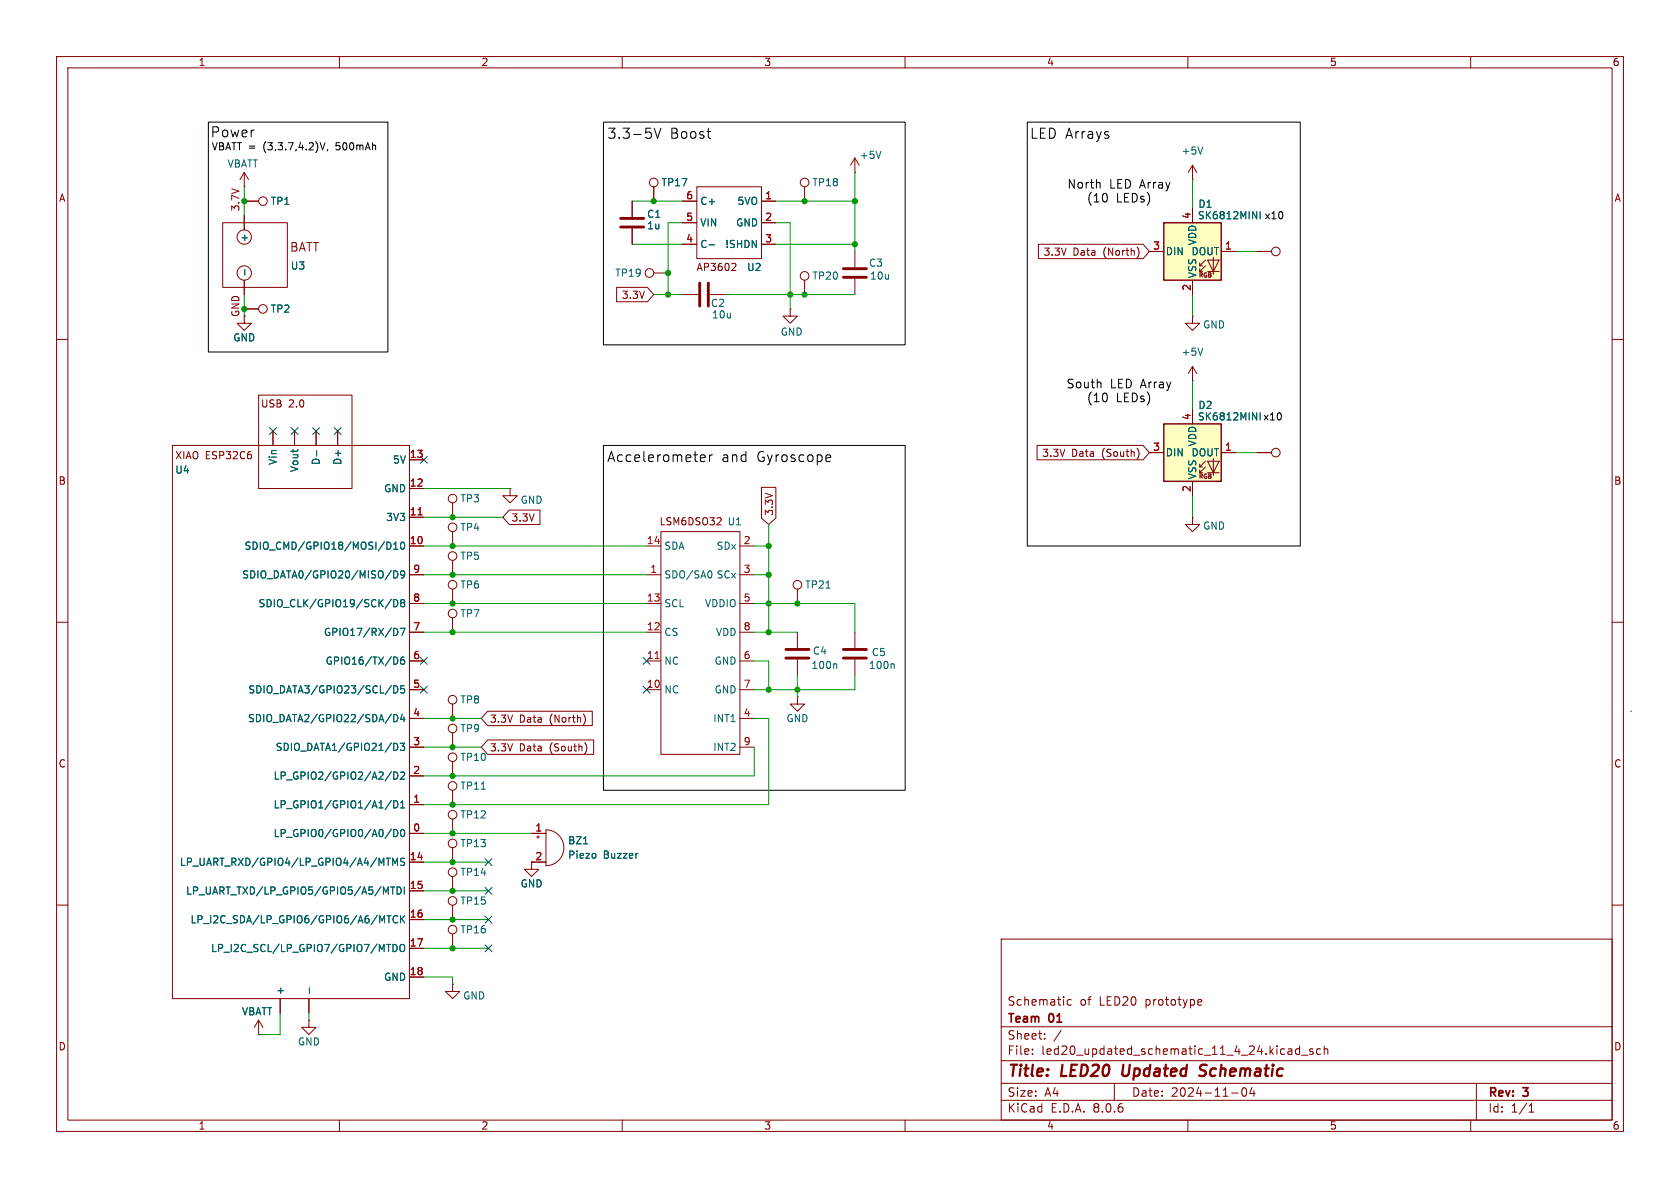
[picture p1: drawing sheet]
<svg xmlns="http://www.w3.org/2000/svg" width="297mm" height="210mm" viewBox="0 0 297 210" stroke-linecap="round" stroke-linejoin="round" font-family="sans-serif">
<g fill="none" stroke="#840000" stroke-width=".18">
<path d="M10 10h277v190h-277zM12 12h273v186h-273zM60 10v2M110 10v2M160 10v2M210 10v2M260 10v2M39.4 39.4h11.4v11.4h-11.4zM43.2 38.1v2.5M10 60h2M43.2 49.5v2.6M115.6 48.3h2.5"/>
<path d="M285 60h2M210.8 91.4v1.3h1.3l-1.3 1.3-1.3-1.3h1.3M210.8 91.4h.1M10 110h2M285 110h2M10 160h2M80 154.9v2.6M285 160h2M80 165.1v2.5M177 166h108v32h-108zM189.4 176.8l-.4-.1-.3 .3v.4l.1 .2h.6M212 176.7l.4 .1 .1 .3-.8 .1"/>
<path d="M212.4 177.6l-.4 .1M60 198v2M110 198v2M160 198v2M177 194.5h108M177 191.5h108M177 187.5h108M177 181.5h108M182.5 186.3v.1M182.5 185.5v.1M184.7 183.6v.1M184.7 182.8v.1"/>
<path d="M187.6 182.1l-1.3 2M197 191.5v3M210 198v2M217.7 193.2h1.2M219.7 192.4l.2-.1a.81 .81 0 0 1 .6 .6 .81 .81 0 0 1-.3 .8l-.2 .1a.81 .81 0 0 1-.3-1.4zM221.3 192.2l-.3 1.1h.9M221.7 192.8v1M228.2 185.4l.2 .2v.8M228.4 186.3l-.5 .1M228.4 185.8h-.5M229.7 185.5l-.4-.1-.3 .3v.4l.2 .2h.5M229.7 184.9v1.5"/>
<path d="M230.1 186.5h1.1M232.1 185.5l-.4-.1-.2 .2 .1 .2 .5 .2v.3h-.6M233.5 185.5l-.5-.1-.3 .3v.4l.2 .2h.6M234.1 185.5l.2-.1 .4 .1v.9M234.1 184.9v1.5M260 198v2M261 191.5v6.5M270.3 196.6h.9M270.3 195.5l.4-.4v1.5"/>
<circle cx="43.2" cy="41.9" r="1.27"/>
<circle cx="43.2" cy="48.3" r="1.27"/>
<circle cx="114.8" cy="48.3" r=".76"/>
<circle cx="80" cy="154.2" r=".76"/>
<circle cx="80" cy="164.3" r=".76"/>
</g>
<path d="M198.6 188.2l-.2 1.6 .3 .4M213 190a.85 .85 0 0 1-1 .1M213.1 188.2l-.7 .1a.46 .46 0 0 0-.3 .5 .46 .46 0 0 0 .4 .4l.5 .2" fill="none" stroke="#840000" stroke-width=".4"/>
<path d="M43.3 47.7v.9" fill="none" stroke="#006464" stroke-width=".18"/>
<path d="M205.7 74.9h10.2v10.2h-10.2z" fill="#ffffc2"/>
<g fill="none" stroke="#840000" stroke-width=".18">
<path d="M43.2 33h.1M43.2 30.5l-.8 1.3M43.2 30.5v2.5M43.2 30.5l.7 1.3M43.2 35.6h2.5M111.8 35.6v2.8M210.8 31.8h.1M210.8 29.2v2.6M210.8 29.2l-.7 1.3M210.8 29.2l.8 1.3M43.2 55.9v1.3h1.2l-1.2 1.2-1.3-1.2h1.3M43.2 54.6h2.5"/>
<path d="M111.8 40.4v2.8M210.8 55.9v1.3h1.3l-1.3 1.2-1.3-1.2h1.3M210.8 55.9h.1M210.8 72.4v2.5M80 99.1v2.5M114.3 96.5h2.5M116.8 94h14v39.4h-14zM126.7 92.8h.8M127.4 91.6v.5M130.8 96.5h2.5M203.2 80h2.5M210.8 85.1v2.5"/>
<path d="M212.1 83.6h.5M212.1 82.6h.5M213.1 82.6l-1 1v-.5M213.1 81.5l-1 1.1v-.6M213.5 81.5h2l-1 2.1zM213.5 83.6h2M214.5 81v3.1M215.9 80h2.5M222.2 80h2.6M80 104.1v2.6M80 109.2v2.6M114.3 101.6h2.5"/>
<path d="M114.3 116.8h2.5M114.3 111.8h2.5M114.3 106.7h2.5M130.8 101.6h2.5M130.8 116.8h2.5M130.8 111.8h2.5M130.8 106.7h2.5M141 104.1v2.6M141 111.8v2.8M141 116.6v2.8M151.1 111.8v2.8M151.1 116.6v2.8"/>
<path d="M114.3 121.9h2.5M130.8 121.9h2.5M130.8 127h2.5M130.8 132.1h2.5M141 123.2v1.3h1.2l-1.2 1.2-1.3-1.2h1.3M141 123.2h.1"/>
<circle cx="46.5" cy="35.6" r=".76"/>
<circle cx="46.5" cy="54.6" r=".76"/>
<circle cx="80" cy="98.3" r=".76"/>
<circle cx="225.6" cy="80" r=".76"/>
<circle cx="80" cy="103.4" r=".76"/>
<circle cx="80" cy="108.5" r=".76"/>
<circle cx="141" cy="103.4" r=".76"/>
</g>
<path d="M205.7 74.9h10.2v10.2h-10.2z" fill="none" stroke="#840000" stroke-width=".25"/>
<path d="M212.6 26l-.4 1.2M221.4 73l.8 1.2v-1.2M125.6 100.9a.79 .79 0 0 1 0 1.3M146 104h.8M147.7 117.3l.2 .2v.7M157.9 117.3l.2 .2v.7" fill="none" stroke="#006464" stroke-width=".18"/>
<path d="M109.7 38.6h4.1M109.7 40.1h4.1M138.9 114.8h4.1M138.9 116.3h4.1M149.1 114.8h4.1M149.1 116.3h4.1" fill="none" stroke="#840000" stroke-width=".51"/>
<path d="M115.8 116.4h.7" fill="none" stroke="#a90000" stroke-width=".18"/>
<path d="M205.7 39.4h10.2v10.1h-10.2z" fill="#ffffc2"/>
<g fill="none" stroke="#840000" stroke-width=".18">
<path d="M43.2 35.6h2.5M43.2 38.1v2.5M111.8 35.6v2.8M115.6 33v2.6M120.6 35.6h2.6M120.6 39.4h2.6M123.2 33h11.4v12.7h-11.4zM134.6 35.6h2.6M134.6 39.4h2.6M142.2 33v2.6M151.1 30.5h.1M151.1 27.9l-.7 1.3"/>
<path d="M151.1 27.9v2.6M151.1 27.9l.8 1.3M210.8 36.8v2.6M43.2 49.5v2.6M43.2 54.6h2.5M109 50.8h5.5l1.1 1.3-1.1 1.2h-5.5zM111.8 40.4v2.8M120.6 52.1h2.8M120.6 43.2h2.6M125.5 52.1h2.8M129.9 46.6l.2 .2-.1 .3-.7 .7h.8M134.6 43.2h2.6"/>
<path d="M139.7 54.6v1.3h1.3l-1.3 1.3-1.3-1.3h1.3M139.7 54.6h.1M142.2 49.5v2.6M151.1 44.5v2.7M151.1 49.3v2.8M183.6 43.2h18.5l1.1 1.3-1.1 1.2h-18.5zM201.1 43.7a1.49 1.49 0 0 1 0 1.8M203.2 44.5h2.5M210.8 49.5v2.6M212.1 48h.5M212.1 47h.5M213.1 47l-1 1v-.5"/>
<path d="M213.1 46l-1 1v-.5M213.5 46h2l-1 2zM213.5 48h2M214.5 45.5v3M215.9 44.5h2.5M222.2 44.5h2.6M30.5 78.7h41.9v97.8h-41.9zM45.7 69.9h16.5v16.5h-16.5zM48.3 76.2v2.5M52.1 76.2v2.5M55.9 76.2v2.5M59.7 76.2v2.5"/>
<path d="M183.3 78.7h18.8l1.1 1.3-1.1 1.3h-18.8zM201.2 79.5l.2 .6-.2 .8M210.8 67.3h.1M210.8 64.8v2.5M210.8 72.4v2.5M210.8 64.8l-.7 1.2M210.8 64.8l.8 1.2M72.4 96.5h2.5M72.4 91.4h2.5M72.4 86.4h2.5M72.4 81.3h2.5M80 88.9v2.5"/>
<path d="M80 94v2.5M90 90.2h5.5v2.5h-5.5l-1.1-1.3zM90.2 86.4v1.2h1.2l-1.2 1.3-1.3-1.3h1.3M90.2 86.4h.1M134.6 86.2h2.6v5.4l-1.3 1.1-1.3-1.1zM203.2 80h2.5M210.8 85.1v2.5M215.9 80h2.5M222.2 80h2.6M72.4 116.8h2.5M72.4 111.8h2.5M72.4 106.7h2.5"/>
<path d="M72.4 101.6h2.5M72.4 137.2h2.5M72.4 132.1h2.5M72.4 127h2.5M72.4 121.9h2.5M80 124.5v2.5M80 129.5v2.6M80 134.6v2.6M80 139.7v2.5M86.2 125.7h18.5v2.6h-18.5l-1.1-1.3zM86.2 130.8h18.8v2.6h-18.8l-1.1-1.3zM103.2 126.3a1.49 1.49 0 0 1 0 1.8"/>
<path d="M103.6 131.5l.1 .6-.1 .9M72.4 147.3h2.5M72.4 152.4h2.5M72.4 142.2h2.5M72.4 157.5h2.5M80 144.8v2.5M80 149.9v2.5M94 147.3h2.5M94.9 148h.5M95.1 147.7v.5M96.5 152.4h-2.5v1.3h1.2l-1.2 1.2-1.3-1.2h1.3M96.5 146.7a3.2 3.2 0 0 1 3.2 3.2 3.2 3.2 0 0 1-3.2 3.1z"/>
<path d="M49.5 176.5v2.6M54.6 176.5v2.6M72.4 162.6h2.5M72.4 167.6h2.5M72.4 172.7h2.5M80 174v1.3h1.3l-1.3 1.2-1.3-1.2h1.3M80 174h.1M80 160v2.6M45.7 182.9h.1M45.7 180.3l-.7 1.3M45.7 180.3v2.6M45.7 180.3l.8 1.3"/>
<path d="M54.6 180.3v1.3h1.3l-1.3 1.3-1.3-1.3h1.3M54.6 180.3h.1"/>
<circle cx="115.6" cy="32.3" r=".76"/>
<circle cx="142.2" cy="32.3" r=".76"/>
<circle cx="142.2" cy="48.8" r=".76"/>
<circle cx="225.6" cy="44.4" r=".76"/>
<circle cx="80" cy="93.2" r=".76"/>
<circle cx="80" cy="88.1" r=".76"/>
<circle cx="80" cy="123.7" r=".76"/>
<circle cx="80" cy="138.9" r=".76"/>
<circle cx="80" cy="133.9" r=".76"/>
<circle cx="80" cy="128.8" r=".76"/>
<circle cx="80" cy="149.1" r=".76"/>
<circle cx="80" cy="159.3" r=".76"/>
<circle cx="80" cy="144" r=".76"/>
</g>
<path d="M205.7 39.4h10.2v10.1h-10.2z" fill="none" stroke="#840000" stroke-width=".25"/>
<g fill="none" stroke="#006464" stroke-width=".18">
<path d="M155.7 26.7l-.4 1.3M221.4 37.4l.8 1.3v-1.3M222.8 37.4v1.3M43.3 47.7v.9M125.4 43.3h.9M56 79.7v.9M212.6 61.5l-.4 1.3M221.4 73l.8 1.2v-1.2M68.4 95.8a.64 .64 0 0 1 .7 .7 .64 .64 0 0 1-.7 .6M69.6 97.1h.7M69.6 96.2l.4-.4v1.3M70.9 96l.2-.2a.68 .68 0 0 1 .5 .7 .68 .68 0 0 1-.5 .6l-.2-.1-.1-.4z"/>
<path d="M69.2 105.9l-1.1 1.7M69.2 100.8l-1.1 1.7M69.6 100.9a.64 .64 0 0 1 .7 .6 .64 .64 0 0 1-.7 .7zM69.6 106a.64 .64 0 0 1 .7 .6 .64 .64 0 0 1-.7 .7zM69.6 111.1a.64 .64 0 0 1 .7 .6 .64 .64 0 0 1-.7 .6M69.9 116.1a.68 .68 0 0 1 .4 .7 .68 .68 0 0 1-.4 .6M70.8 111.1h.8l-.5 1.2M71.1 106.5l-.3-.2 .3-.3h.2l.2 .2-.2 .3M71.1 106.5l-.3 .3 .1 .3 .2 .2 .3-.1 .1-.2v-.2l-.2-.3M71.1 106.5h.2M71.4 116.1l-.3 .1a.86 .86 0 0 0 0 1.2l.4-.1v-.4l-.2-.3-.4 .1-.1 .2M71.5 101.5l-.2 .2-.4-.1-.1-.1 .1-.5 .4-.1 .2 .1a.84 .84 0 0 1-.3 1.2h-.3"/>
<path d="M69.2 136.4l-1.1 1.6M69.2 126.2l-1.1 1.7M69.2 121.2l-1.1 1.6M69.6 121.2a.64 .64 0 0 1 .7 .7 .64 .64 0 0 1-.7 .6zM69.6 126.3a.64 .64 0 0 1 .7 .6 .64 .64 0 0 1-.7 .7zM69.6 136.5a.64 .64 0 0 1 .7 .6 .64 .64 0 0 1-.7 .6zM69.6 131.4a.64 .64 0 0 1 .7 .6 .64 .64 0 0 1-.7 .7M70.8 131.4h.7l-.4 .5 .4 .1v.5l-.2 .2-.5-.2M70.8 136.6l.5-.1 .2 .3-.7 .9h.7M71.1 126.2l-.3 1h.8M71.4 126.7v.9M71.5 121.2h-.6l-.1 .6 .2-.1 .4 .1 .1 .2v.4l-.2 .1-.5-.1"/>
<path d="M85.1 139.5h.7M67.8 156.8l.4 .9 .4-.9v1.3M68.3 151.7h.7M68.6 151.7v1.3M69.1 156.8h.7M69.2 146.6l-1.1 1.6M69.2 141.5l-1.1 1.6M69.4 153v-1.3l.4 .9 .5-.9v1.3M69.4 156.8v1.3M69.6 141.5a.64 .64 0 0 1 .7 .7 .64 .64 0 0 1-.7 .6zM69.6 146.6a.64 .64 0 0 1 .7 .7 .64 .64 0 0 1-.7 .6zM70.2 156.8a.64 .64 0 0 1 .7 .6 .64 .64 0 0 1-.7 .7z"/>
<path d="M70.8 142.8h.7M70.8 141.9l.4-.4v1.3M70.9 146.8l.2-.2a.68 .68 0 0 1 .5 .7 .68 .68 0 0 1-.5 .6l-.2-.1-.1-.4zM71.5 156.8v1.3M71.5 151.8l-.4-.1-.3 .3 .1 .3 .6 .2v.4l-.2 .1-.5-.1M103.2 149.2h.7M105.3 151v.6M112.7 150.9h.1M54.7 174.7v.9M67.5 162.8l.5-.9v1.2M68.3 166.9h.8M68.4 161.9h.7"/>
<path d="M68.8 161.9v1.2M69.5 166.9a.64 .64 0 0 1 .7 .7 .64 .64 0 0 1-.7 .6zM70.3 162a.6 .6 0 0 0-.9 .4 .6 .6 0 0 0 .6 .7l.3-.1M70.8 167.1l.2-.2a.43 .43 0 0 1 .5 .5v.4a.42 .42 0 0 1-.4 .4 .42 .42 0 0 1-.4-.4zM70.8 161.9v1.2M71 162.4l.5 .7M71.5 161.9l-.7 .7"/>
</g>
<path d="M123.7 50v4.1M125.2 50v4.1M149.1 47.5h4.1M149.1 49h4.1" fill="none" stroke="#840000" stroke-width=".51"/>
<path d="M73.9 91h.7" fill="none" stroke="#a90000" stroke-width=".18"/>
<g fill="none" stroke="#000" stroke-width=".18">
<path d="M36.8 21.6h31.8v40.6h-31.8zM56.6 25.2l.4 1.3 .5-1.3M57.9 26.4l-.1 .3M106.7 21.6h53.3v39.4h-53.3zM115.7 22.7l.5 1.7 .6-1.7M125 23.3h.6M125.5 24.4h.1M181.6 21.6h48.3v74.9h-48.3zM194.3 32.2l.2 .3v.8M106.7 78.7h53.3v61h-53.3zM194.6 67.6v1M124.1 80.4l.5 .1 .1 .3-.9 .2"/>
<path d="M124.6 81.5l-.5 .1M125.4 80.4v1.2M125.9 80.4l-.3 .1-.2 .2M146.3 80.4l.5 .1 .1 .3-.9 .2M146.8 81.5l-.5 .1"/>
</g>
<path d="M288.3 125.7h.1" fill="none" stroke="#0000c2" stroke-width=".18"/>
<g fill="none" stroke="#009600" stroke-width=".18">
<path d="M43.2 33v5.1M111.8 35.6h8.8M120.6 39.4h-2.5v12.7M137.2 39.4h2.5v15.2M137.2 35.6h13.9M151.1 30.5v14M210.8 31.8v5M111.8 43.2h8.8M115.6 52.1h5M128.3 52.1h22.8M137.2 43.2h13.9M210.8 52.1v3.8"/>
<path d="M218.4 44.5h3.8M210.8 67.3v5.1M74.9 96.5h39.4M74.9 86.4h15.3M74.9 91.4h14M133.3 96.5h2.6M135.9 92.7v19.1M210.8 87.6v3.8M218.4 80h3.8M74.9 106.7h39.4M74.9 101.6h39.4M74.9 111.8h39.4"/>
<path d="M133.3 106.7h17.8v5.1M133.3 116.8h2.6v5.1M133.3 101.6h2.6M133.3 111.8h7.7M141 119.4v3.8M151.1 119.4v2.5h-17.8M74.9 127h10.2M74.9 132.1h10.2M133.3 127h2.6v15.2h-61M133.3 132.1v5.1h-58.4M74.9 147.3h19.1M74.9 152.4h11.5"/>
<path d="M74.9 157.5h11.5M49.5 179.1v3.8h-3.8M54.6 179.1v1.2M74.9 162.6h11.5M74.9 167.6h11.5M74.9 172.7h5.1v1.3"/>
</g>
<g fill="none" stroke="#000084" stroke-width=".18">
<path d="M47.7 75.6l1.2 1.2M48.9 75.6l-1.2 1.2M51.5 75.6l1.2 1.2M52.7 75.6l-1.2 1.2M55.3 75.6l1.2 1.2M56.5 75.6l-1.2 1.2M59.1 75.6l1.2 1.2M60.3 75.6l-1.2 1.2M74.3 80.7l1.2 1.2M75.5 80.7l-1.2 1.2M74.3 116.2l1.2 1.2M75.5 116.2l-1.2 1.2"/>
<path d="M113.7 116.2l1.2 1.2M114.9 116.2l-1.2 1.2M74.3 121.3l1.2 1.2M75.5 121.3l-1.2 1.2M113.7 121.3l1.2 1.2M114.9 121.3l-1.2 1.2M85.8 156.9l1.2 1.2M85.8 151.8l1.2 1.2M87 156.9l-1.2 1.2M87 151.8l-1.2 1.2M85.8 167l1.2 1.2M85.8 162l1.2 1.2"/>
<path d="M87 167l-1.2 1.2M87 162l-1.2 1.2"/>
</g>
<g fill="#009600" stroke="#009600" stroke-width=".18">
<circle cx="118.1" cy="52.1" r=".46"/>
<circle cx="118.1" cy="48.3" r=".46"/>
<circle cx="80" cy="96.5" r=".46"/>
<circle cx="80" cy="101.6" r=".46"/>
<circle cx="80" cy="106.7" r=".46"/>
<circle cx="115.6" cy="35.6" r=".46"/>
<circle cx="80" cy="91.4" r=".46"/>
<circle cx="43.2" cy="54.6" r=".46"/>
<circle cx="43.2" cy="35.6" r=".46"/>
<circle cx="135.9" cy="106.7" r=".46"/>
<circle cx="135.9" cy="111.8" r=".46"/>
<circle cx="135.9" cy="101.6" r=".46"/>
<circle cx="135.9" cy="96.5" r=".46"/>
<circle cx="141" cy="106.7" r=".46"/>
<circle cx="135.9" cy="121.9" r=".46"/>
<circle cx="141" cy="121.9" r=".46"/>
<circle cx="80" cy="132.1" r=".46"/>
<circle cx="80" cy="142.2" r=".46"/>
<circle cx="80" cy="137.2" r=".46"/>
<circle cx="80" cy="147.3" r=".46"/>
<circle cx="80" cy="152.4" r=".46"/>
<circle cx="80" cy="127" r=".46"/>
<circle cx="142.2" cy="52.1" r=".46"/>
<circle cx="139.7" cy="52.1" r=".46"/>
<circle cx="142.2" cy="35.6" r=".46"/>
<circle cx="151.1" cy="35.6" r=".46"/>
<circle cx="80" cy="162.6" r=".46"/>
<circle cx="80" cy="167.6" r=".46"/>
<circle cx="80" cy="111.8" r=".46"/>
<circle cx="80" cy="157.5" r=".46"/>
<circle cx="151.1" cy="43.2" r=".46"/>
</g>
<g font-size="2.8" fill="#840000">
<text x="178" y="190.9">Title:</text>
<text x="187.7" y="190.9">LED20</text>
<text x="199.2" y="190.9">Updated</text>
<text x="213.7" y="190.9">Schematic</text>
</g>
<g font-size="2.5">
<text x="37.2" y="24.5">Power</text>
<text x="107.3" y="24.7">3.3-5V</text>
<text x="118.4" y="24.7">Boost</text>
<text x="182" y="24.7">LED Arrays</text>
<text x="107.3" y="81.9">Accelerometer</text>
<text x="127.5" y="81.9">and</text>
<text x="133.8" y="81.9">Gyroscope</text>
</g>
<g font-size="2.1">
<text x="188.6" y="33.5">North</text>
<text x="196.1" y="33.5">LED Array</text>
<text x="192.1" y="36">(10</text>
<text x="197.3" y="36">LEDs)</text>
<text x="188.5" y="68.9">South</text>
<text x="192.1" y="71.3">(10</text>
<text x="196.2" y="68.9">LED Array</text>
<text x="197.3" y="71.3">LEDs)</text>
</g>
<g font-size="2.1" fill="#840000">
<text x="51.2" y="44.7">BATT</text>
<text x="178" y="178">Schematic</text>
<text x="190.9" y="178">of</text>
<text x="194.4" y="178">LED20</text>
<text x="202.6" y="178">prototype</text>
<text x="178" y="184">Sheet:</text>
<text x="178" y="181.2">Team</text>
<text x="185.5" y="181.2">01</text>
<text x="178" y="186.7">File:</text>
<text x="184.1" y="186.7">led20_updated_schematic_11_4_24.kicad_sch</text>
<text x="178" y="196.9">KiCad</text>
<text x="178" y="194.1">Size:</text>
<text x="184.7" y="194.1">A4</text>
<text x="185.7" y="196.9">E.D.A.</text>
<text x="193.3" y="196.9">8.0.6</text>
<text x="200" y="194.1">Date:</text>
<text x="207" y="194.1">2024-11-04</text>
<text x="263" y="194.3">Rev:</text>
<text x="263" y="196.9">Id:</text>
<text x="267.1" y="196.9">1/1</text>
<text x="269.4" y="194.3">3</text>
</g>
<g font-size="1.8" fill="#840000">
<text x="35" y="11.9">1</text>
<text x="85" y="11.9">2</text>
<text x="135" y="11.9">3</text>
<text x="185" y="11.9">4</text>
<text x="235" y="11.9">5</text>
<text x="285" y="11.9">6</text>
<text x="10.3" y="35.9">A</text>
<text x="285.3" y="35.9">A</text>
<text x="42.5" y="37.5" transform="rotate(-90 42.5 37.5)">3.7V</text>
<text x="184.4" y="45.4">3.3V</text>
<text x="189.7" y="45.4">Data</text>
<text x="195.1" y="45.4">(North)</text>
<text x="109.8" y="53">3.3V</text>
<text x="123" y="48.1">AP3602</text>
<text x="42.5" y="56.1" transform="rotate(-90 42.5 56.1)">GND</text>
<text x="46" y="72.2">USB</text>
<text x="51" y="72.2">2.0</text>
<text x="30.9" y="81.4">XIAO ESP32C6</text>
<text x="184.2" y="81">3.3V</text>
<text x="189.4" y="81">Data</text>
<text x="194.9" y="81">(South)</text>
<text x="10.3" y="85.9">B</text>
<text x="285.3" y="85.9">B</text>
<text x="90.3" y="92.4">3.3V</text>
<text x="116.5" y="93.1">LSM6DSO32</text>
<text x="136.8" y="91.3" transform="rotate(-90 136.8 91.3)">3.3V</text>
<text x="86.5" y="128">3.3V</text>
<text x="91.8" y="128">Data</text>
<text x="97.3" y="128">(North)</text>
<text x="10.3" y="135.9">C</text>
<text x="86.5" y="133">3.3V</text>
<text x="91.8" y="133">Data</text>
<text x="97.3" y="133">(South)</text>
<text x="285.3" y="135.9">C</text>
<text x="94.5" y="152.1">2</text>
<text x="10.3" y="185.9">D</text>
<text x="285.3" y="185.9">D</text>
<text x="35" y="199.9">1</text>
<text x="85" y="199.9">2</text>
<text x="135" y="199.9">3</text>
<text x="185" y="199.9">4</text>
<text x="235" y="199.9">5</text>
<text x="285" y="199.9">6</text>
</g>
<g font-size="1.8">
<text x="37.3" y="26.8">VBATT =</text>
<text x="46.6" y="26.8">(3,3.7,4.2)V,</text>
<text x="59.7" y="26.8">500mAh</text>
<text x="223.5" y="39">x10</text>
</g>
<g font-size="1.8" fill="#006464">
<text x="40.1" y="29.8">VBATT</text>
<text x="151.9" y="28.3">+5V</text>
<text x="208.8" y="27.5">+5V</text>
<text x="116.8" y="33.1">TP17</text>
<text x="143.5" y="33.1">TP18</text>
<text x="47.8" y="36.4">TP1</text>
<text x="114.3" y="38.7">C1</text>
<text x="114.3" y="40.7">1u</text>
<text x="123.7" y="40.2">VIN</text>
<text x="123.7" y="36.4">C+</text>
<text x="130" y="40.2">GND</text>
<text x="130.3" y="36.4">5VO</text>
<text x="211.7" y="39">SK6812MINI</text>
<text x="211.8" y="36.9">D1</text>
<text x="44" y="42.9" transform="rotate(-90 44 42.9)">+</text>
<text x="51.3" y="47.9">U3</text>
<text x="123.7" y="44">C-</text>
<text x="128.2" y="44">!SHDN</text>
<text x="153.5" y="47.3">C3</text>
<text x="206" y="45.3">DIN</text>
<text x="210.5" y="45.3">DOUT</text>
<text x="211.7" y="43.5" transform="rotate(-90 211.7 43.5)">VDD</text>
<text x="108.7" y="49.1">TP19</text>
<text x="132" y="48.1">U2</text>
<text x="143.5" y="49.6">TP20</text>
<text x="153.7" y="49.6">10u</text>
<text x="211.7" y="49.3" transform="rotate(-90 211.7 49.3)">VSS</text>
<text x="47.8" y="55.5">TP2</text>
<text x="125.6" y="54.5">C2</text>
<text x="125.8" y="56.5">10u</text>
<text x="137.9" y="59.5">GND</text>
<text x="212.6" y="58.3">GND</text>
<text x="41.1" y="60.6">GND</text>
<text x="208.8" y="63.1">+5V</text>
<text x="211.7" y="74.5">SK6812MINI</text>
<text x="211.8" y="72.5">D2</text>
<text x="223.2" y="74.5">x10</text>
<text x="30.9" y="83.9">U4</text>
<text x="49.1" y="82.3" transform="rotate(-90 49.1 82.3)">Vin</text>
<text x="52.9" y="83.6" transform="rotate(-90 52.9 83.6)">Vout</text>
<text x="56.7" y="82.3" transform="rotate(-90 56.7 82.3)">D-</text>
<text x="60.6" y="82.3" transform="rotate(-90 60.6 82.3)">D+</text>
<text x="69.4" y="82.1">5V</text>
<text x="206" y="80.9">DIN</text>
<text x="210.5" y="80.9">DOUT</text>
<text x="211.7" y="79" transform="rotate(-90 211.7 79)">VDD</text>
<text x="67.8" y="87.2">GND</text>
<text x="81.3" y="89">TP3</text>
<text x="91.9" y="89.3">GND</text>
<text x="211.7" y="84.8" transform="rotate(-90 211.7 84.8)">VSS</text>
<text x="68.2" y="92.3">3V3</text>
<text x="81.3" y="94.1">TP4</text>
<text x="128.5" y="93.1">U1</text>
<text x="212.6" y="93.8">GND</text>
<text x="43.1" y="97.4">SDIO_CMD/GPIO18/MOSI/D10</text>
<text x="81.3" y="99.2">TP5</text>
<text x="117.3" y="97.4">SDA</text>
<text x="126.6" y="97.4">SDx</text>
<text x="42.7" y="102.5">SDIO_DATA0/GPIO20/MISO/D9</text>
<text x="45.6" y="107.5">SDIO_CLK/GPIO19/SCK/D8</text>
<text x="81.3" y="104.2">TP6</text>
<text x="117.3" y="102.5">SDO/SA0</text>
<text x="117.3" y="107.5">SCL</text>
<text x="124.5" y="107.5">VDDIO</text>
<text x="126.6" y="102.5">SCx</text>
<text x="142.2" y="104.2">TP21</text>
<text x="57.2" y="112.6">GPIO17/RX/D7</text>
<text x="81.3" y="109.3">TP7</text>
<text x="117.3" y="112.6">CS</text>
<text x="126.5" y="112.6">VDD</text>
<text x="57.5" y="117.7">GPIO16/TX/D6</text>
<text x="117.3" y="117.7">NC</text>
<text x="126.2" y="117.7">GND</text>
<text x="143.3" y="118.5">100n</text>
<text x="143.6" y="115.9">C4</text>
<text x="153.5" y="118.5">100n</text>
<text x="154" y="116.2">C5</text>
<text x="43.8" y="122.8">SDIO_DATA3/GPIO23/SCL/D5</text>
<text x="81.3" y="124.6">TP8</text>
<text x="117.3" y="122.8">NC</text>
<text x="126.2" y="122.8">GND</text>
<text x="43.7" y="127.9">SDIO_DATA2/GPIO22/SDA/D4</text>
<text x="81.3" y="129.6">TP9</text>
<text x="126" y="127.9">INT1</text>
<text x="138.9" y="127.9">GND</text>
<text x="48.6" y="132.9">SDIO_DATA1/GPIO21/D3</text>
<text x="81.3" y="134.7">TP10</text>
<text x="126" y="132.9">INT2</text>
<text x="48.3" y="143.1">LP_GPIO1/GPIO1/A1/D1</text>
<text x="48.3" y="138">LP_GPIO2/GPIO2/A2/D2</text>
<text x="81.3" y="139.8">TP11</text>
<text x="48.3" y="148.2">LP_GPIO0/GPIO0/A0/D0</text>
<text x="81.3" y="150">TP13</text>
<text x="81.3" y="144.9">TP12</text>
<text x="100.3" y="149.5">BZ1</text>
<text x="31.7" y="153.3">LP_UART_RXD/GPIO4/LP_GPIO4/A4/MTMS</text>
<text x="81.3" y="155">TP14</text>
<text x="100.3" y="152">Piezo</text>
<text x="106.7" y="152">Buzzer</text>
<text x="32.8" y="158.3">LP_UART_TXD/LP_GPIO5/GPIO5/A5/MTDI</text>
<text x="81.3" y="160.1">TP15</text>
<text x="91.9" y="157.1">GND</text>
<text x="33.6" y="163.4">LP_I2C_SDA/LP_GPIO6/GPIO6/A6/MTCK</text>
<text x="81.3" y="165.2">TP16</text>
<text x="37.2" y="168.5">LP_I2C_SCL/LP_GPIO7/GPIO7/MTDO</text>
<text x="67.8" y="173.6">GND</text>
<text x="42.7" y="179.7">VBATT</text>
<text x="50.4" y="176" transform="rotate(-90 50.4 176)">+</text>
<text x="81.8" y="176.9">GND</text>
<text x="52.6" y="185">GND</text>
</g>
<g font-size="1.8" fill="#a90000">
<text x="121.2" y="35.3">6</text>
<text x="135.2" y="35.3">1</text>
<text x="121.2" y="39.1">5</text>
<text x="135.2" y="39.1">2</text>
<text x="210.6" y="38.8" transform="rotate(-90 210.6 38.8)">4</text>
<text x="121.2" y="42.9">4</text>
<text x="135.2" y="42.9">3</text>
<text x="203.8" y="44.2">3</text>
<text x="216.5" y="44.2">1</text>
<text x="210.6" y="51.5" transform="rotate(-90 210.6 51.5)">2</text>
<text x="210.6" y="74.4" transform="rotate(-90 210.6 74.4)">4</text>
<text x="72.3" y="81">13</text>
<text x="203.8" y="79.8">3</text>
<text x="216.5" y="79.8">1</text>
<text x="72.3" y="86.1">12</text>
<text x="210.6" y="87.1" transform="rotate(-90 210.6 87.1)">2</text>
<text x="72.3" y="91.2">11</text>
<text x="72.3" y="96.3">10</text>
<text x="73" y="101.3">9</text>
<text x="114.3" y="96.3">14</text>
<text x="114.9" y="101.3">1</text>
<text x="131.4" y="96.3">2</text>
<text x="131.4" y="101.3">3</text>
<text x="73" y="106.4">8</text>
<text x="114.3" y="106.4">13</text>
<text x="131.4" y="106.4">5</text>
<text x="73" y="111.5">7</text>
<text x="114.3" y="111.5">12</text>
<text x="131.4" y="111.5">8</text>
<text x="73" y="116.6">6</text>
<text x="114.3" y="116.6">11</text>
<text x="131.4" y="116.6">6</text>
<text x="73" y="121.7">5</text>
<text x="114.3" y="121.7">10</text>
<text x="131.4" y="121.7">7</text>
<text x="73" y="131.8">3</text>
<text x="73" y="126.7">4</text>
<text x="131.4" y="126.7">4</text>
<text x="131.4" y="131.8">9</text>
<text x="73" y="136.9">2</text>
<text x="73" y="142">1</text>
<text x="73" y="147.1">0</text>
<text x="94.5" y="147.1">1</text>
<text x="72.3" y="152.1">14</text>
<text x="72.3" y="157.2">15</text>
<text x="72.3" y="162.3">16</text>
<text x="72.3" y="167.4">17</text>
<text x="72.3" y="172.5">18</text>
</g>
<g font-size="1.1" fill="#840000">
<text x="211.8" y="49.3">RGB</text>
<text x="211.8" y="84.8">RGB</text>
</g>
</svg>
